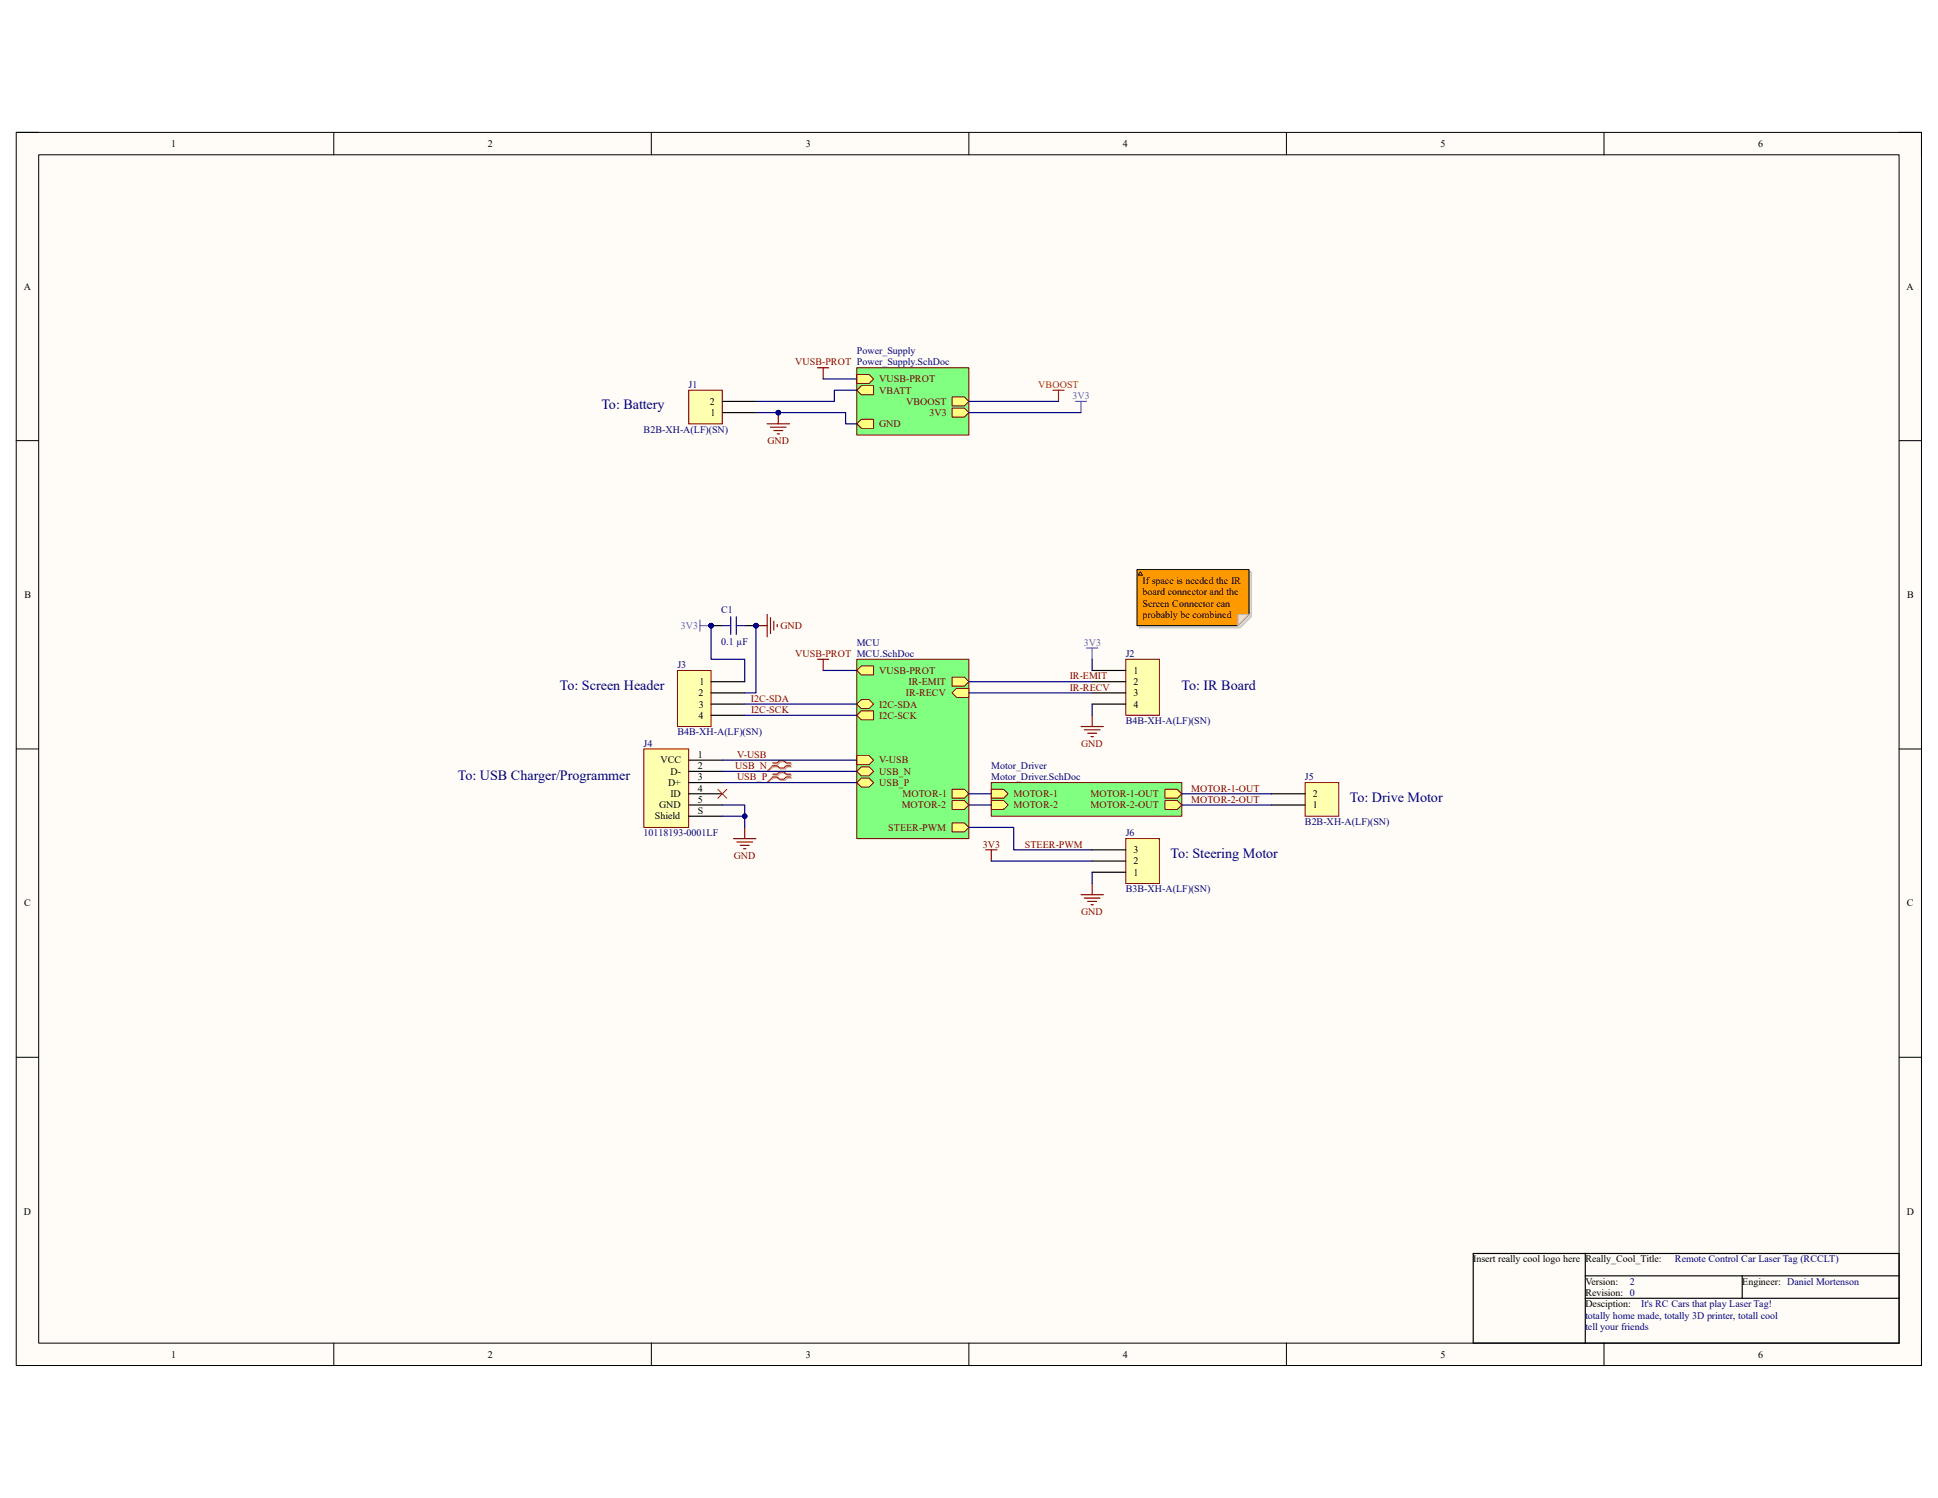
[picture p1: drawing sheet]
<svg xmlns="http://www.w3.org/2000/svg" width="279mm" height="216mm" viewBox="0 0 279 216" stroke-linecap="round" stroke-linejoin="round" font-family="sans-serif">
<path d="M2.3 19.1h274.7v177.7h-274.7z" fill-rule="evenodd" fill="#fffcf8"/>
<path d="M2.3 19.1h274.7v177.7h-274.7z" fill="none" stroke="#000" stroke-width=".14"/>
<path d="M5.6 22.3h268.2v171.3h-268.2z" fill-rule="evenodd" fill="#fffcf8"/>
<g fill="none" stroke="#000" stroke-width=".14">
<path d="M2.3 19.1h3.3M48.1 19.1v3.2M93.9 19.1v3.2M139.7 19.1v3.2M185.5 19.1v3.2M231.2 19.1v3.2M273.8 19.1h3.2v3.2M5.6 22.3h268.2v171.3h-268.2zM2.3 63.5h3.3M273.8 63.5h3.2M2.3 107.9h3.3M273.8 107.9h3.2"/>
<path d="M2.3 152.4h3.3M273.8 152.4h3.2M48.1 193.6v3.2M93.9 193.6v3.2M139.7 193.6v3.2M185.5 193.6v3.2M231.2 193.6v3.2M277 193.6v3.2"/>
</g>
<path d="M212.4 180.7h61.4v12.9h-61.4zM228.5 180.7v12.9M228.5 183.9h45.3M228.5 187.1h45.3M251.2 183.9v3.2" fill="none" stroke="#000" stroke-width=".17"/>
<path d="M123.5 53h16.2v9.7h-16.2z" fill-rule="evenodd" fill="#80ff80"/>
<path d="M123.5 53h16.2v9.7h-16.2z" fill="none" stroke="#800000" stroke-width=".14"/>
<path d="M124.2 55.6h1.7v1.3h-1.7l-.7-.7z" fill-rule="evenodd" fill="#ffff80"/>
<path d="M124.2 55.6h1.7v1.3h-1.7l-.7-.7z" fill="none" stroke="#800000" stroke-width=".14"/>
<path d="M123.5 54h1.8l.6 .6-.6 .7h-1.8z" fill-rule="evenodd" fill="#ffff80"/>
<path d="M123.5 54h1.8l.6 .6-.6 .7h-1.8z" fill="none" stroke="#800000" stroke-width=".14"/>
<path d="M137.3 57.2h1.7l.7 .7-.7 .6h-1.7z" fill-rule="evenodd" fill="#ffff80"/>
<path d="M137.3 57.2h1.7l.7 .7-.7 .6h-1.7z" fill="none" stroke="#800000" stroke-width=".14"/>
<path d="M137.3 58.8h1.7l.7 .7-.7 .6h-1.7z" fill-rule="evenodd" fill="#ffff80"/>
<path d="M137.3 58.8h1.7l.7 .7-.7 .6h-1.7z" fill="none" stroke="#800000" stroke-width=".14"/>
<path d="M124.2 60.4h1.7v1.3h-1.7l-.7-.6z" fill-rule="evenodd" fill="#ffff80"/>
<path d="M124.2 60.4h1.7v1.3h-1.7l-.7-.6z" fill="none" stroke="#800000" stroke-width=".14"/>
<path d="M142.9 112.8h27.5v4.8h-27.5z" fill-rule="evenodd" fill="#80ff80"/>
<path d="M142.9 112.8h27.5v4.8h-27.5z" fill="none" stroke="#800000" stroke-width=".14"/>
<path d="M142.9 113.8h1.8l.6 .6-.6 .7h-1.8z" fill-rule="evenodd" fill="#ffff80"/>
<path d="M142.9 113.8h1.8l.6 .6-.6 .7h-1.8z" fill="none" stroke="#800000" stroke-width=".14"/>
<path d="M142.9 115.4h1.8l.6 .6-.6 .7h-1.8z" fill-rule="evenodd" fill="#ffff80"/>
<path d="M142.9 115.4h1.8l.6 .6-.6 .7h-1.8z" fill="none" stroke="#800000" stroke-width=".14"/>
<path d="M168 113.8h1.7l.7 .6-.7 .7h-1.7z" fill-rule="evenodd" fill="#ffff80"/>
<path d="M168 113.8h1.7l.7 .6-.7 .7h-1.7z" fill="none" stroke="#800000" stroke-width=".14"/>
<path d="M168 115.4h1.7l.7 .6-.7 .7h-1.7z" fill-rule="evenodd" fill="#ffff80"/>
<path d="M168 115.4h1.7l.7 .6-.7 .7h-1.7z" fill="none" stroke="#800000" stroke-width=".14"/>
<path d="M123.5 95h16.2v25.9h-16.2z" fill-rule="evenodd" fill="#80ff80"/>
<path d="M123.5 95h16.2v25.9h-16.2z" fill="none" stroke="#800000" stroke-width=".14"/>
<path d="M137.3 97.6h1.7l.7 .7-.7 .6h-1.7z" fill-rule="evenodd" fill="#ffff80"/>
<path d="M137.3 97.6h1.7l.7 .7-.7 .6h-1.7z" fill="none" stroke="#800000" stroke-width=".14"/>
<path d="M137.3 99.9l.6-.7h1.8v1.3h-1.8z" fill-rule="evenodd" fill="#ffff80"/>
<path d="M137.3 99.9l.6-.7h1.8v1.3h-1.8z" fill="none" stroke="#800000" stroke-width=".14"/>
<path d="M137.3 113.8h1.7l.7 .6-.7 .7h-1.7z" fill-rule="evenodd" fill="#ffff80"/>
<path d="M137.3 113.8h1.7l.7 .6-.7 .7h-1.7z" fill="none" stroke="#800000" stroke-width=".14"/>
<path d="M137.3 115.4h1.7l.7 .6-.7 .7h-1.7z" fill-rule="evenodd" fill="#ffff80"/>
<path d="M137.3 115.4h1.7l.7 .6-.7 .7h-1.7z" fill="none" stroke="#800000" stroke-width=".14"/>
<path d="M137.3 118.6h1.7l.7 .7-.7 .6h-1.7z" fill-rule="evenodd" fill="#ffff80"/>
<path d="M137.3 118.6h1.7l.7 .7-.7 .6h-1.7z" fill="none" stroke="#800000" stroke-width=".14"/>
<path d="M123.5 101.5l.7-.7h1.1l.6 .7-.6 .6h-1.1z" fill-rule="evenodd" fill="#ffff80"/>
<path d="M123.5 101.5l.7-.7h1.1l.6 .7-.6 .6h-1.1z" fill="none" stroke="#800000" stroke-width=".14"/>
<path d="M124.2 102.4h1.7v1.3h-1.7l-.7-.6z" fill-rule="evenodd" fill="#ffff80"/>
<path d="M124.2 102.4h1.7v1.3h-1.7l-.7-.6z" fill="none" stroke="#800000" stroke-width=".14"/>
<path d="M123.5 111.2l.7-.7h1.1l.6 .7-.6 .6h-1.1z" fill-rule="evenodd" fill="#ffff80"/>
<path d="M123.5 111.2l.7-.7h1.1l.6 .7-.6 .6h-1.1z" fill="none" stroke="#800000" stroke-width=".14"/>
<path d="M124.2 112.1h1.1l.6 .7-.6 .6h-1.1l-.7-.6z" fill-rule="evenodd" fill="#ffff80"/>
<path d="M124.2 112.1h1.1l.6 .7-.6 .6h-1.1l-.7-.6z" fill="none" stroke="#800000" stroke-width=".14"/>
<path d="M123.5 108.9h1.8l.6 .7-.6 .6h-1.8z" fill-rule="evenodd" fill="#ffff80"/>
<path d="M123.5 108.9h1.8l.6 .7-.6 .6h-1.8z" fill="none" stroke="#800000" stroke-width=".14"/>
<path d="M123.5 96.6l.7-.6h1.7v1.3h-1.7z" fill-rule="evenodd" fill="#ffff80"/>
<path d="M123.5 96.6l.7-.6h1.7v1.3h-1.7z" fill="none" stroke="#800000" stroke-width=".14"/>
<path d="M162.3 95h4.8v8.1h-4.8z" fill-rule="evenodd" fill="#ffffb0"/>
<path d="M162.3 95h4.8v8.1h-4.8z" fill="none" stroke="#800000" stroke-width=".14"/>
<path d="M157.5 96.6h4.8M157.5 98.3h4.8M157.5 99.9h4.8M157.5 101.5h4.8" fill="none" stroke="#000" stroke-width=".17"/>
<path d="M155 57.9h1.6M155.8 57.9v1.6M156.6 93.4h1.7M157.5 93.4v1.6" fill="none" stroke="#90f" stroke-width=".17"/>
<path d="M117.9 53h1.6M118.7 53v1.6M155.8 104.7h3.3M156.3 105.2h2.3M156.8 105.7h1.3M157.3 106.2h.3M157.5 103.1v1.6" fill="none" stroke="#800000" stroke-width=".17"/>
<path d="M151.8 56.2h1.6M152.6 56.2v1.7" fill="none" stroke="#f00" stroke-width=".17"/>
<path d="M188.2 112.8h4.8v4.8h-4.8z" fill-rule="evenodd" fill="#ffffb0"/>
<path d="M188.2 112.8h4.8v4.8h-4.8z" fill="none" stroke="#800000" stroke-width=".14"/>
<path d="M183.3 116h4.9M183.3 114.4h4.9" fill="none" stroke="#000" stroke-width=".17"/>
<path d="M92.8 107.9h6.5v11.4h-6.5z" fill-rule="evenodd" fill="#ffffb0"/>
<path d="M92.8 107.9h6.5v11.4h-6.5z" fill="none" stroke="#800000" stroke-width=".14"/>
<path d="M99.3 117.6h4.8M99.3 109.6h4.8M99.3 111.2h4.8M99.3 112.8h4.8M99.3 114.4h4.8M99.3 116h4.8" fill="none" stroke="#000" stroke-width=".17"/>
<path d="M103.5 113.8l1.3 1.3M104.8 113.8l-1.3 1.3" fill="none" stroke="#f00" stroke-width=".14"/>
<path d="M107.4 119.3v1.6M105.7 120.9h3.3M106.2 121.4h2.3M106.7 121.8h1.3M107.2 122.3h.3" fill="none" stroke="#800000" stroke-width=".17"/>
<path d="M97.7 96.6h4.8v8.1h-4.8z" fill-rule="evenodd" fill="#ffffb0"/>
<path d="M97.7 96.6h4.8v8.1h-4.8z" fill="none" stroke="#800000" stroke-width=".14"/>
<path d="M102.5 98.3h4.9M102.5 99.9h4.9M102.5 101.5h4.9M102.5 103.1h4.9" fill="none" stroke="#000" stroke-width=".17"/>
<path d="M100.9 89.4v1.6M100.9 90.2h1.6" fill="none" stroke="#90f" stroke-width=".17"/>
<circle cx="102.5" cy="90.2" r=".32" fill="#000080"/>
<circle cx="102.5" cy="90.2" r=".32" fill="none" stroke="#000080" stroke-width=".14"/>
<path d="M109 90.2h1.6M110.6 88.6v3.2M111.1 89v2.3M111.6 89.5v1.3M112.1 90v.3" fill="none" stroke="#800000" stroke-width=".17"/>
<circle cx="109" cy="90.2" r=".32" fill="#000080"/>
<circle cx="109" cy="90.2" r=".32" fill="none" stroke="#000080" stroke-width=".14"/>
<circle cx="109" cy="90.2" r=".32" fill="#000080"/>
<circle cx="109" cy="90.2" r=".32" fill="none" stroke="#000080" stroke-width=".14"/>
<circle cx="102.5" cy="90.2" r=".32" fill="#000080"/>
<circle cx="102.5" cy="90.2" r=".32" fill="none" stroke="#000080" stroke-width=".14"/>
<path d="M107.4 90.2h1.6" fill="none" stroke="#000" stroke-width=".17"/>
<circle cx="109" cy="90.2" r=".32" fill="#000080"/>
<circle cx="109" cy="90.2" r=".32" fill="none" stroke="#000080" stroke-width=".14"/>
<path d="M102.5 90.2h1.6" fill="none" stroke="#000" stroke-width=".17"/>
<circle cx="102.5" cy="90.2" r=".32" fill="#000080"/>
<circle cx="102.5" cy="90.2" r=".32" fill="none" stroke="#000080" stroke-width=".14"/>
<path d="M104.1 90.2h1.2M105.3 88.9v2.6M106.2 90.2h1.2M106.2 88.9v2.6" fill="none" stroke="#00f" stroke-width=".17"/>
<path d="M162.3 120.9h4.8v6.4h-4.8z" fill-rule="evenodd" fill="#ffffb0"/>
<path d="M162.3 120.9h4.8v6.4h-4.8z" fill="none" stroke="#800000" stroke-width=".14"/>
<path d="M157.5 125.7h4.8M157.5 124.1h4.8M157.5 122.5h4.8" fill="none" stroke="#000" stroke-width=".17"/>
<path d="M117.9 95h1.6M118.7 95v1.6M142.1 122.5h1.6M142.9 122.5v1.6M155.8 128.9h3.3M156.3 129.4h2.3M156.8 129.9h1.3M157.3 130.4h.3M157.5 127.3v1.6" fill="none" stroke="#800000" stroke-width=".17"/>
<path d="M111.6 110.1h.6l.3-.3h.7l.3 .3h.7M111.6 110.5h.6l.3 .3h.7l.3-.3h.7M111.6 111.7h.6l.3-.3h.7l.3 .3h.7M111.6 112.1h.6l.3 .4h.7l.3-.4h.7" fill="none" stroke="#d0a19e" stroke-width=".17"/>
<path d="M111.6 110.5l-1 .7M111.6 112.1l-1 .7" fill="none" stroke="#d0a19e" stroke-width=".14"/>
<path d="M111.4 110h.7l.3-.4h.6l.3 .4h.7M111.4 110.4h.7l.3 .3h.6l.3-.3h.7M111.4 111.6h.7l.3-.3h.6l.3 .3h.7M111.4 112h.7l.3 .3h.6l.3-.3h.7" fill="none" stroke="#f00" stroke-width=".17"/>
<path d="M111.4 110.4l-.8 .8M111.4 112l-.8 .8" fill="none" stroke="#f00" stroke-width=".14"/>
<path d="M99.3 56.2h4.8v4.9h-4.8z" fill-rule="evenodd" fill="#ffffb0"/>
<path d="M99.3 56.2h4.8v4.9h-4.8z" fill="none" stroke="#800000" stroke-width=".14"/>
<path d="M104.1 59.5h4.9M104.1 57.9h4.9" fill="none" stroke="#000" stroke-width=".17"/>
<path d="M112.2 59.5v1.6M110.6 61.1h3.2M111.1 61.6h2.2M111.6 62.1h1.3M112.1 62.5h.3" fill="none" stroke="#800000" stroke-width=".17"/>
<circle cx="112.2" cy="59.5" r=".32" fill="#000080"/>
<circle cx="112.2" cy="59.5" r=".32" fill="none" stroke="#000080" stroke-width=".14"/>
<path d="M157.5 95v1.6M104.1 117.6h3.3M157.5 101.5v1.6M170.4 114.4h12.9M170.4 116h12.9" fill="none" stroke="#000080" stroke-width=".17"/>
<circle cx="107.4" cy="117.6" r=".32" fill="#000080"/>
<circle cx="107.4" cy="117.6" r=".32" fill="none" stroke="#000080" stroke-width=".14"/>
<path d="M102.5 90.2v4.8h4.9v3.3M139.7 119.3h6.4v3.2h11.4M142.9 124.1h14.6M157.5 125.7v1.6" fill="none" stroke="#000080" stroke-width=".17"/>
<circle cx="102.5" cy="90.2" r=".32" fill="#000080"/>
<circle cx="102.5" cy="90.2" r=".32" fill="none" stroke="#000080" stroke-width=".14"/>
<path d="M109 90.2v9.7h-1.6" fill="none" stroke="#000080" stroke-width=".17"/>
<circle cx="109" cy="90.2" r=".32" fill="#000080"/>
<circle cx="109" cy="90.2" r=".32" fill="none" stroke="#000080" stroke-width=".14"/>
<path d="M104.1 116h3.3v3.3" fill="none" stroke="#000080" stroke-width=".17"/>
<circle cx="107.4" cy="117.6" r=".32" fill="#000080"/>
<circle cx="107.4" cy="117.6" r=".32" fill="none" stroke="#000080" stroke-width=".14"/>
<path d="M112.2 59.5h9.7v1.6h1.6M118.7 54.6h4.8M123.5 56.2h-3.2v1.7h-11.3M139.7 59.5h16.1M139.7 57.9h12.9M118.7 96.6h4.8M104.1 111.2h19.4M104.1 112.8h19.4M104.1 109.6h19.4" fill="none" stroke="#000080" stroke-width=".17"/>
<circle cx="112.2" cy="59.5" r=".32" fill="#000080"/>
<circle cx="112.2" cy="59.5" r=".32" fill="none" stroke="#000080" stroke-width=".14"/>
<path d="M109 59.5h3.2" fill="none" stroke="#000080" stroke-width=".17"/>
<circle cx="112.2" cy="59.5" r=".32" fill="#000080"/>
<circle cx="112.2" cy="59.5" r=".32" fill="none" stroke="#000080" stroke-width=".14"/>
<path d="M139.7 98.3h17.8M139.7 99.9h17.8M107.4 101.5h16.1M107.4 103.1h16.1M139.7 114.4h3.2M139.7 116h3.2" fill="none" stroke="#000080" stroke-width=".17"/>
<path d="M164.2 82.4h16.2v6.5l-1.6 1.6h-14.6z" fill-rule="evenodd" fill="#e0dad2"/>
<path d="M164.2 82.4h16.2v6.5l-1.6 1.6h-14.6z" fill="none" stroke="#bfbdba" stroke-width=".14"/>
<path d="M163.9 82.1h16.2v6.5l-1.6 1.6h-14.6z" fill-rule="evenodd" fill="#f90"/>
<path d="M163.9 82.1h16.2v6.5l-1.6 1.6h-14.6z" fill="none" stroke="#000" stroke-width=".14"/>
<path d="M178.5 88.6h1.6l-1.6 1.6z" fill="#f2dbba"/>
<path d="M178.5 88.6h1.6l-1.6 1.6z" fill="none" stroke="#bfbdba" stroke-width=".14"/>
<path d="M164.4 82.4l.3 .5h-.6z" fill="#ff7a00"/>
<path d="M164.4 82.4l.3 .5h-.6z" fill="none" stroke="#300" stroke-width=".14"/>
<g font-size="2" fill="#000080">
<text x="86.7" y="59">To: Battery</text>
<text x="80.7" y="99.4">To: Screen Header</text>
<text x="170.3" y="99.4">To: IR Board</text>
<text x="66" y="112.4">To: USB Charger/Programmer</text>
<text x="194.6" y="115.6">To: Drive Motor</text>
<text x="168.7" y="123.7">To: Steering Motor</text>
</g>
<g font-size="1.4">
<text x="24.7" y="21.2">1</text>
<text x="70.3" y="21.2">2</text>
<text x="116.2" y="21.2">3</text>
<text x="161.9" y="21.2">4</text>
<text x="207.7" y="21.2">5</text>
<text x="253.4" y="21.2">6</text>
<text x="3.4" y="41.8">A</text>
<text x="274.9" y="41.8">A</text>
<text x="102.3" y="58.3">2</text>
<text x="102.4" y="59.9">1</text>
<text x="3.5" y="86.2">B</text>
<text x="164.7" y="84.2">If space is needed the IR</text>
<text x="164.7" y="85.8">board connector and the</text>
<text x="164.7" y="87.4">Screen Connector can</text>
<text x="164.7" y="89">probably be combined</text>
<text x="275" y="86.2">B</text>
<text x="100.7" y="100.3">2</text>
<text x="100.8" y="102">3</text>
<text x="100.8" y="98.7">1</text>
<text x="163.4" y="97.1">1</text>
<text x="163.4" y="98.7">2</text>
<text x="163.4" y="100.3">3</text>
<text x="163.4" y="102">4</text>
<text x="100.7" y="103.6">4</text>
<text x="95.2" y="110">VCC</text>
<text x="96.3" y="113.3">D+</text>
<text x="96.6" y="111.7">D-</text>
<text x="100.6" y="109.2">1</text>
<text x="100.6" y="110.8">2</text>
<text x="100.6" y="112.5">3</text>
<text x="94.4" y="118.1">Shield</text>
<text x="95" y="116.5">GND</text>
<text x="96.6" y="114.9">ID</text>
<text x="100.6" y="117.3">S</text>
<text x="100.6" y="114.1">4</text>
<text x="100.6" y="115.7">5</text>
<text x="189.3" y="116.5">1</text>
<text x="189.3" y="114.9">2</text>
<text x="163.4" y="124.6">2</text>
<text x="163.4" y="123">3</text>
<text x="3.5" y="130.6">C</text>
<text x="163.4" y="126.2">1</text>
<text x="274.9" y="130.6">C</text>
<text x="3.4" y="175.1">D</text>
<text x="274.9" y="175.1">D</text>
<text x="212.4" y="181.9">Insert really cool logo here</text>
<text x="228.6" y="181.9">Really_Cool_Title:</text>
<text x="228.6" y="185.2">Version:</text>
<text x="251.2" y="185.2">Engineer: Daniel Mortenson</text>
<text x="228.6" y="186.8">Revision: 0</text>
<text x="228.6" y="188.4">Desciption:</text>
<text x="24.7" y="195.7">1</text>
<text x="70.3" y="195.7">2</text>
<text x="116.2" y="195.7">3</text>
<text x="161.9" y="195.7">4</text>
<text x="207.7" y="195.7">5</text>
<text x="253.4" y="195.7">6</text>
</g>
<g font-size="1.4" fill="#800000">
<text x="114.6" y="52.7">VUSB-PROT Power_Supply.SchDoc</text>
<text x="126.7" y="56.7">VBATT</text>
<text x="126.7" y="55.1">VUSB-PROT</text>
<text x="130.6" y="58.3">VBOOST</text>
<text x="134" y="59.9">3V3</text>
<text x="110.7" y="64">GND</text>
<text x="126.7" y="61.6">GND</text>
<text x="112.5" y="90.6">GND</text>
<text x="114.6" y="94.7">VUSB-PROT MCU.SchDoc</text>
<text x="108.2" y="101.1">I2C-SDA</text>
<text x="126.7" y="102">I2C-SDA</text>
<text x="126.7" y="97.1">VUSB-PROT</text>
<text x="130.6" y="100.3">IR-RECV</text>
<text x="131" y="98.7">IR-EMIT</text>
<text x="154.2" y="97.9">IR-EMIT</text>
<text x="154.2" y="99.5">IR-RECV</text>
<text x="108.3" y="102.8">I2C-SCK</text>
<text x="126.7" y="103.6">I2C-SCK</text>
<text x="155.9" y="107.6">GND</text>
<text x="106" y="110.8">USB_N</text>
<text x="106.3" y="112.5">USB_P</text>
<text x="106.3" y="109.2">V-USB</text>
<text x="126.7" y="111.7">USB_N</text>
<text x="126.7" y="113.3">USB_P</text>
<text x="126.7" y="110">V-USB</text>
<text x="128.1" y="119.7">STEER-PWM</text>
<text x="130" y="116.5">MOTOR-2</text>
<text x="130.1" y="114.9">MOTOR-1</text>
<text x="146.1" y="114.9">MOTOR-1</text>
<text x="146.1" y="116.5">MOTOR-2</text>
<text x="157.2" y="114.9">MOTOR-1-OUT</text>
<text x="157.2" y="116.5">MOTOR-2-OUT</text>
<text x="171.7" y="114.1">MOTOR-1-OUT</text>
<text x="171.7" y="115.7">MOTOR-2-OUT</text>
<text x="105.8" y="123.8">GND</text>
<text x="141.7" y="122.2">3V3</text>
<text x="147.7" y="122.2">STEER-PWM</text>
<text x="155.9" y="131.9">GND</text>
</g>
<g font-size="1.4" fill="#000080">
<text x="123.5" y="51.1">Power_Supply</text>
<text x="99.3" y="55.9">J1</text>
<text x="92.8" y="62.4">B2B-XH-A(LF)(SN)</text>
<text x="104" y="88.4">C1</text>
<text x="104" y="92.9">0.1 µF</text>
<text x="123.5" y="93.1">MCU</text>
<text x="162.3" y="94.7">J2</text>
<text x="97.7" y="96.3">J3</text>
<text x="92.8" y="107.6">J4</text>
<text x="97.7" y="106">B4B-XH-A(LF)(SN)</text>
<text x="162.3" y="104.4">B4B-XH-A(LF)(SN)</text>
<text x="142.9" y="110.8">Motor_Driver</text>
<text x="142.9" y="112.5">Motor_Driver.SchDoc</text>
<text x="188.1" y="112.5">J5</text>
<text x="188.1" y="118.9">B2B-XH-A(LF)(SN)</text>
<text x="92.8" y="120.5">10118193-0001LF</text>
<text x="162.3" y="120.5">J6</text>
<text x="162.3" y="128.6">B3B-XH-A(LF)(SN)</text>
<text x="235" y="185.2">2</text>
<text x="241.5" y="181.9">Remote Control Car Laser Tag (RCCLT)</text>
<text x="228.6" y="190">totally home made, totally 3D printer, totall cool</text>
<text x="228.6" y="191.6">tell your friends</text>
<text x="236.6" y="188.4">It's RC Cars that play Laser Tag!</text>
</g>
<text font-size="1.4" fill="#f00" x="149.7" y="55.9">VBOOST</text>
<g font-size="1.4" fill="#90f">
<text x="154.6" y="57.5">3V3</text>
<text x="98.2" y="90.6">3V3</text>
<text x="156.3" y="93.1">3V3</text>
</g>
</svg>
